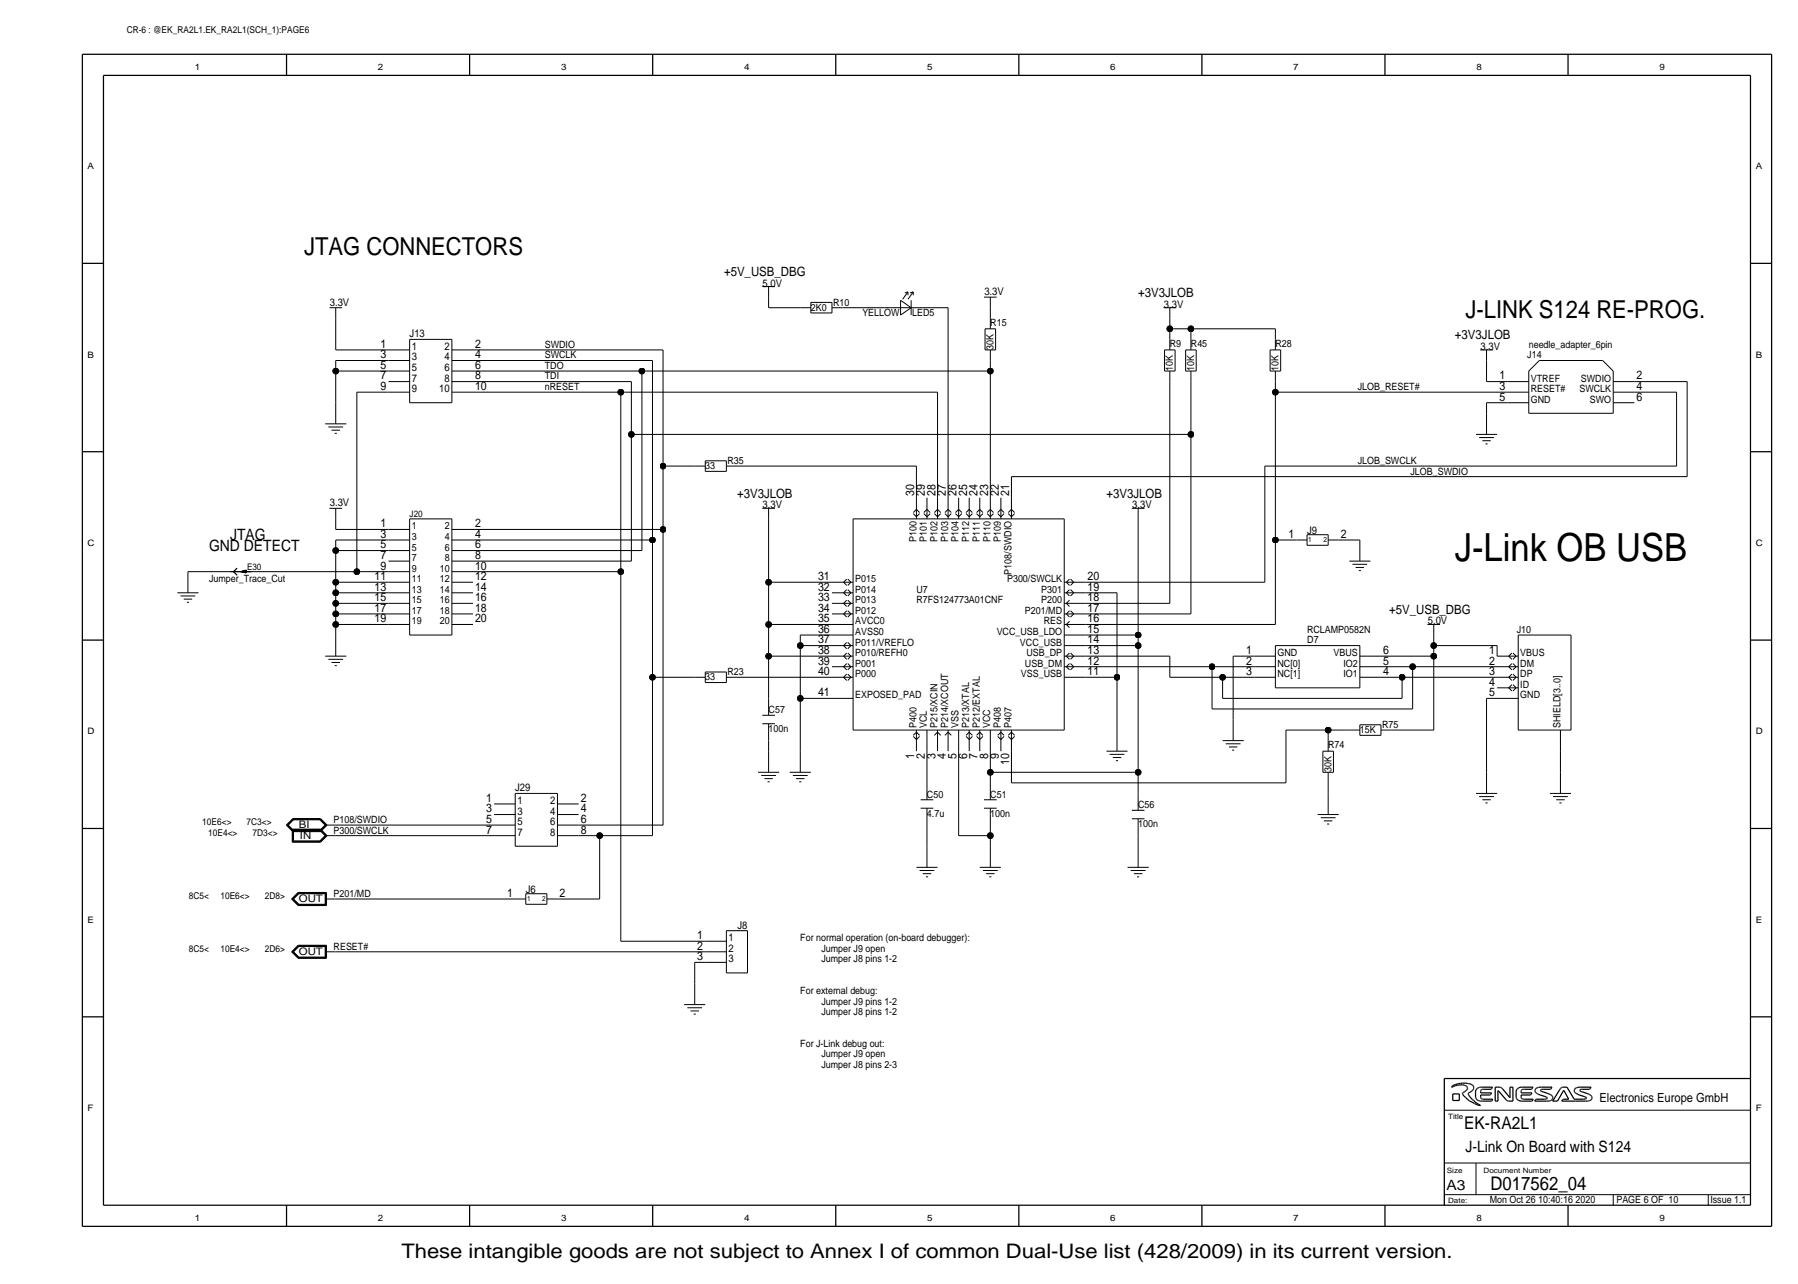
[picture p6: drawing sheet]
<svg xmlns="http://www.w3.org/2000/svg" width="433mm" height="309mm" viewBox="0 0 433 309" stroke-linecap="round" stroke-linejoin="round" font-family="sans-serif">
<g fill="none" stroke="#000" stroke-width=".24">
<path d="M79.2 74h3.1zM80.8 76.6v7.6zM80.8 74v2.6zM183.4 68.9h3zM184.9 71.5v2.5zM184.9 74h7.6zM184.9 68.9v2.6zM192.5 74h2.6zM195.1 75.3h5.1zM195.1 72.7v2.6zM195.1 72.7h5.1zM200.2 74h2.5z"/>
<path d="M200.2 72.7v2.6zM202.7 74h10.2zM212.9 74h10.1zM216.7 72.2l2.5 1.8zM216.7 72.2v3.6zM216.7 75.8l2.5-1.8zM217.7 70.5l.7-.3zM218.4 70.2l-1.2 1.8zM218.4 70.3v.7zM218.9 70.5l.8-.3zM219.2 72.2v3.6zM219.7 70.3v.7z"/>
<path d="M219.7 70.2l-1.3 1.8zM223 74h5.1zM228.1 74v45.7zM236.7 71.5h3.1zM237 79.1v5.1zM237 79.1h2.5zM238.3 74v2.6zM238.3 71.5v2.5zM238.3 76.6v2.5zM239.5 79.1v5.1zM279.9 74h3.1zM281.4 79.1h5.1z"/>
<path d="M281.4 76.6v2.5zM281.4 79.1v2.5zM281.4 74v2.6zM286.5 79.1h20.3zM286.5 79.1v2.5zM306.8 79.1v2.5zM80.8 84.2h12.7zM80.8 86.7v2.6zM80.8 86.7h12.7zM80.8 89.3h12.7zM80.8 89.3v7.6zM80.8 96.9v5.1z"/>
<path d="M85.9 94.3v43.2zM85.9 94.3h7.6zM93.5 91.8h5.1zM93.5 94.3h5.1zM93.5 86.7h5.1zM93.5 89.3h5.1zM93.5 84.2h5.1zM98.6 96.9h10.1zM98.6 81.6h10.1zM98.6 81.6v15.3zM108.7 86.7h5.1zM108.7 91.8h5.1z"/>
<path d="M108.7 89.3h5.1zM108.7 94.3h5.1zM108.7 84.2h5.1zM108.7 81.6v15.3zM113.8 86.7h43.2zM113.8 91.8h38.1zM113.8 94.3h35.6zM113.8 84.2h45.7zM113.8 89.3h40.6zM149.4 94.3v43.2zM149.4 94.3h76.2zM151.9 91.8v12.7z"/>
<path d="M154.4 89.3h83.9zM154.4 89.3v43.1zM157 86.7v43.2zM159.5 84.2v27.9zM225.6 94.3v25.4zM237 84.2h2.5zM238.3 86.7v2.6zM238.3 89.3v30.4zM238.3 84.2v2.5zM280.2 84.2v5.1zM280.2 84.2h2.5zM280.2 89.3h2.5z"/>
<path d="M281.4 91.8v53.3zM281.4 89.3v2.5zM281.4 81.6v2.6zM282.7 84.2v5.1zM285.2 84.2v5.1zM285.2 84.2h2.6zM285.2 89.3h2.6zM286.5 91.8v12.7zM286.5 89.3v2.5zM286.5 81.6v2.6zM287.8 84.2v5.1zM305.6 84.2v5.1z"/>
<path d="M305.6 84.2h2.5zM305.6 89.3h2.5zM306.8 94.3v35.6zM306.8 94.3h55.9zM306.8 91.8v2.5zM306.8 89.3v2.5zM306.8 81.6v2.6zM308.1 84.2v5.1zM356.1 84.2h3.1zM357.6 86.7v5.1zM357.6 91.8h5.1zM357.6 96.9v2.5z"/>
<path d="M357.6 96.9h5.1zM357.6 84.2v2.5zM357.6 99.4v5.1zM362.7 96.9h5.1zM362.7 94.3h5.1zM362.7 91.8h5.1zM367.8 89.3l2.5-2.6zM367.8 99.4h20.3zM367.8 89.3v10.1zM370.3 86.7h15.3zM385.6 86.7l2.5 2.6zM388.1 96.9h5.1z"/>
<path d="M388.1 94.3h5.1zM388.1 91.8h5.1zM388.1 89.3v10.1zM393.2 94.3h10.2zM393.2 91.8h12.7zM403.4 94.3v17.8zM405.9 91.8v22.9zM78.2 102h5.1zM79 102.7h3.5zM79.8 103.5h2zM80.5 104.2h.5zM151.9 104.5h134.6z"/>
<path d="M151.9 104.5v30.5zM159.5 112.1v15.3zM159.5 112.1h7.6zM167.1 112.1h2.6zM169.7 113.4h5.1zM169.7 110.8v2.6zM169.7 110.8h5.1zM174.8 112.1h2.5zM174.8 110.8v2.6zM177.3 112.1h43.2zM220.5 112.1v7.6zM220.5 119.7v5.1z"/>
<path d="M223 119.7v5.1zM225.6 119.7v5.1zM228.1 119.7v5.1zM230.6 119.7v5.1zM233.2 119.7v5.1zM235.7 119.7v5.1zM238.3 119.7v5.1zM240.8 119.7v5.1zM243.3 114.7v5zM243.3 119.7v5.1zM243.3 114.7h162.6zM286.5 104.5v43.2z"/>
<path d="M304.3 112.1v28zM304.3 112.1h99.1zM355.1 104.5h5.1zM355.9 105.3h3.5zM356.6 106h2zM357.4 106.8h.5zM45.2 137.5h10.2zM45.2 137.5v5.1zM55.4 137.5h5.1zM57.9 137.5h2.6zM57.9 137.5l1.3 .3zM57.9 137.5l1.4-.4z"/>
<path d="M58.1 137.5h1zM58.1 137.5h.7zM58.1 137.5l.4 .1zM58.2 137.5l1 .2zM58.2 137.5l1-.3zM58.2 137.5l.9-.2zM58.3 137.6h.8zM58.3 137.5l.9-.2zM58.4 137.5l.8 .1zM58.4 137.6h.7zM58.5 137.6l.7 .2zM58.5 137.5l.6-.1z"/>
<path d="M58.6 137.6l.6 .2zM58.6 137.5l.6-.1zM58.8 137.5h.3zM58.8 137.6l.3-.1zM58.8 137.6l.3 .1zM58.8 137.6l.4 .1zM58.9 137.3l.2-.1zM59 137.6h.1zM59 137.5v.2zM59 137.3h.1M59.1 137.6h.1M59.1 137.2v.5z"/>
<path d="M59.2 137.1v.6zM59.2 137.2v.5zM59.2 137.2v.6zM59.2 137.1v.7zM59.3 137.1v.7zM60.5 137.5h25.4zM79.2 122.3h3.1zM80.8 127.4h12.7zM80.8 129.9h12.7zM80.8 124.8v2.6zM80.8 132.4v7.7zM80.8 132.4h12.7z"/>
<path d="M80.8 129.9v2.5zM80.8 122.3v2.5zM85.9 137.5h7.6zM93.5 137.5h5.1zM93.5 135h5.1zM93.5 132.4h5.1zM93.5 129.9h5.1zM93.5 127.4h5.1zM98.6 124.8h10.1zM98.6 124.8v28zM108.7 137.5h5.1zM108.7 135h5.1z"/>
<path d="M108.7 132.4h5.1zM108.7 129.9h5.1zM108.7 127.4h5.1zM108.7 124.8v28zM113.8 137.5h35.6zM113.8 129.9h43.2zM113.8 135h38.1zM113.8 132.4h40.6zM113.8 127.4h45.7zM149.4 137.5v88.9zM157 129.9v33zM159.5 127.4v71.1z"/>
<path d="M183.4 122.3h3zM184.9 124.8v15.3zM184.9 122.3v2.5zM204 139.3l.7 .8zM205.2 124.8h50.8zM205.2 124.8v50.8zM219.7 123.5l.8 .8zM220.5 122.5l.7 .8zM220.5 122.5l-.8 .8zM220.5 124.3l.7-.8zM222.2 123.5l.8 .8zM223 122.5l.8 .8z"/>
<path d="M223 122.5l-.8 .8zM223 124.3l.8-.8zM224.8 123.5l.8 .8zM225.6 122.5l.7 .8zM225.6 122.5l-.8 .8zM225.6 124.3l.7-.8zM227.3 123.5l.8 .8zM228.1 122.5l.8 .8zM228.1 122.5l-.8 .8zM228.1 124.3l.8-.8zM229.9 123.5l.7 .8zM230.6 122.5l.8 .8z"/>
<path d="M230.6 122.5l-.7 .8zM230.6 124.3l.8-.8zM232.4 123.5l.8 .8zM233.2 122.5l.7 .8zM233.2 122.5l-.8 .8zM233.2 124.3l.7-.8zM234.9 123.5l.8 .8zM235.7 122.5l.8 .8zM235.7 122.5l-.8 .8zM235.7 124.3l.8-.8zM237.5 123.5l.8 .8zM238.3 122.5l.7 .8z"/>
<path d="M238.3 122.5l-.8 .8zM238.3 124.3l.7-.8zM240 123.5l.8 .8zM240.8 122.5l.8 .8zM240.8 122.5l-.8 .8zM240.8 124.3l.8-.8zM242.6 123.5l.7 .8zM243.3 122.5l.8 .8zM243.3 122.5l-.7 .8zM243.3 124.3l.8-.8zM256 124.8v50.8zM257.6 139.3l.7 .8z"/>
<path d="M272.3 122.3h3zM273.8 124.8v28zM273.8 122.3v2.5zM306.8 129.9h5.1zM306.8 129.9v20.3zM311.9 129.9h2.6zM314.5 131.2h5zM314.5 128.6h5zM314.5 128.6v2.6zM319.5 128.6v2.6zM319.5 129.9h2.6zM322.1 129.9h5.1z"/>
<path d="M324.6 135h5.1zM325.4 135.7h3.5zM326.1 136.5h2.1zM326.9 137.3h.5zM327.2 129.9v5.1zM42.7 142.6h5.1zM43.4 143.4h3.6zM44.2 144.1h2zM45 144.9h.5zM78.2 157.8h5.1zM79 158.6h3.5zM79.8 159.4h2z"/>
<path d="M80.8 150.2h12.7zM80.8 147.7h12.7zM80.8 145.1h12.7zM80.8 142.6h12.7zM80.8 140.1h12.7zM80.8 147.7v2.5zM80.8 150.2v2.6zM80.8 145.1v2.6zM80.8 142.6v2.5zM80.8 140.1v2.5zM80.8 152.8v5zM93.5 150.2h5.1z"/>
<path d="M93.5 147.7h5.1zM93.5 145.1h5.1zM93.5 142.6h5.1zM93.5 140.1h5.1zM98.6 152.8h10.1zM108.7 150.2h5.1zM108.7 147.7h5.1zM108.7 145.1h5.1zM108.7 142.6h5.1zM108.7 140.1h5.1zM184.9 150.2v7.6zM184.9 157.8v10.2z"/>
<path d="M184.9 150.2h15.3zM184.9 140.1v10.1zM184.9 140.1h15.3zM184.9 157.8h15.3zM192.5 155.3h7.7zM192.5 152.8h7.7zM192.5 155.3v12.7zM192.5 152.8v2.5zM200.2 157.8h5zM200.2 155.3h5zM200.2 147.7h5zM200.2 145.1h5z"/>
<path d="M200.2 142.6h5zM200.2 140.1h5zM200.2 152.8h5zM200.2 150.2h5zM202.9 157.8l.8 .8zM202.9 157.8l.8-.7zM202.9 155.3l.8 .8zM202.9 155.3l.8-.8zM202.9 147.7l.8 .7zM202.9 147.7l.8-.8zM202.9 145.1l.8 .8zM202.9 145.1l.8-.7z"/>
<path d="M202.9 142.6l.8 .8zM202.9 142.6l.8-.8zM202.9 140.1l.8 .7zM202.9 140.1l.8-.8zM204 159.6l.7 .8zM204 157.1l.7 .7zM204 154.5l.7 .8zM204 146.9l.7 .8zM204 144.4l.7 .7zM204 141.8l.7 .8zM204.7 157.8l-.7 .8zM204.7 155.3l-.7 .8z"/>
<path d="M204.7 147.7l-.7 .7zM204.7 145.1l-.7 .8zM204.7 142.6l-.7 .8zM204.7 140.1l-.7 .7zM256 140.1h5.1zM256 142.6h5.1zM256 145.1h5.1zM256 147.7h5.1zM256 150.2h5.1zM256 157.8h5.1zM256 152.8h5.1zM256 155.3h5.1z"/>
<path d="M256.5 140.1l.8 .7zM256.5 140.1l.8-.8zM256.5 142.6l.8 .8zM256.5 142.6l.8-.8zM256.5 145.1l.8 .8zM256.5 145.1l.8-.7zM256.5 147.7l.8 .7zM256.5 147.7l.8-.8zM256.5 150.2l.8 .8zM256.5 150.2l.8-.7zM256.5 157.8l.8 .8zM256.5 157.8l.8-.7z"/>
<path d="M257.6 140.8l.7-.7zM257.6 143.4l.7-.8zM257.6 141.8l.7 .8zM257.6 146.9l.7 .8zM257.6 157.1l.7 .7zM257.6 159.6l.7 .8zM258.3 147.7l-.7 .7zM258.3 157.8l-.7 .8zM261.1 145.1h20.3zM261.1 150.2h45.7zM261.1 157.8h20.3zM261.1 155.3h12.7z"/>
<path d="M261.1 152.8h12.7zM261.1 142.6h7.6zM261.1 140.1h43.2zM261.1 147.7h25.4zM268.7 142.6v20.3zM273.8 155.3v30.5zM273.8 152.8v2.5zM281.4 157.8v5.1zM296.7 157.8h5.1zM296.7 157.8v15.3zM301.8 157.8h5zM306.8 155.3h20.4z"/>
<path d="M306.8 155.3v10.2zM327.2 157.8h5zM327.2 155.3v10.2zM332.2 157.8h12.7zM343.4 150.2h3.1zM344.9 157.8v17.8zM344.9 155.3v2.5zM344.9 152.8v2.5zM344.9 150.2v2.6zM344.9 155.3h15.3zM360.2 155.3v2.5zM360.2 157.8h5.1z"/>
<path d="M363 157.8l.7 .8zM363 157.8l.7-.7zM364 159.6l.7 .8zM364 157.1l.7 .7zM364.7 157.8l-.7 .8zM365.3 152.8h12.7zM365.3 152.8v22.8zM378 152.8v22.8zM80.5 160.1h.5zM157 162.9v38.1zM157 162.9h10.1zM167.1 162.9h2.6z"/>
<path d="M169.7 164.2h5.1zM169.7 161.6v2.6zM169.7 161.6h5.1zM174.8 162.9h2.5zM174.8 161.6v2.6zM177.3 162.9h22.9zM183.4 174.1h3zM183.4 172.1h3zM184.9 178.2v2.5zM184.9 175.6v2.6zM184.9 168v2.5zM184.9 170.5v1.6z"/>
<path d="M184.9 174.1v1.5zM192.5 168h7.7zM192.5 168v12.7zM200.2 168h5zM200.2 162.9h5zM200.2 160.4h5zM202.9 162.9l.8 .8zM202.9 162.9l.8-.7zM202.9 160.4l.8 .7zM202.9 160.4l.8-.8zM204 162.2l.7 .7zM204.7 162.9l-.7 .8z"/>
<path d="M204.7 160.4l-.7 .7zM205.2 175.6h50.8zM219.7 177.1l.8 .8zM220.5 177.9l.7-.8zM220.5 176.1l.7 .8zM220.5 176.1l-.8 .8zM220.5 175.6v5.1zM223 175.6v5.1zM225.6 176.1l.7 .8zM225.6 176.1l-.8 .8zM225.6 175.6v5.1zM228.1 176.1l.8 .8z"/>
<path d="M228.1 176.1l-.8 .8zM228.1 175.6v5.1zM230.6 175.6v5.1zM232.4 177.1l.8 .8zM233.2 177.9l.7-.8zM233.2 176.1l.7 .8zM233.2 176.1l-.8 .8zM233.2 175.6v5.1zM234.9 177.1l.8 .8zM235.7 177.9l.8-.8zM235.7 176.1l.8 .8zM235.7 176.1l-.8 .8z"/>
<path d="M235.7 175.6v5.1zM238.3 175.6v5.1zM240 177.1l.8 .8zM240.8 177.9l.8-.8zM240.8 176.1l.8 .8zM240.8 176.1l-.8 .8zM240.8 175.6v5.1zM242.6 177.1l.7 .8zM243.3 177.9l.8-.8zM243.3 176.1l.8 .8zM243.3 176.1l-.7 .8zM243.3 175.6v5.1z"/>
<path d="M256 160.4h5.1zM256 162.9h5.1zM256.5 160.4l.8 .7zM256.5 160.4l.8-.8zM257.6 161.1l.7-.7zM261.1 160.4h30.5zM261.1 162.9h7.6zM268.7 162.9v12.7zM268.7 175.6v5.1zM281.4 162.9h12.7zM291.6 170.5h48.3zM291.6 160.4h10.2z"/>
<path d="M291.6 160.4v10.1zM294.1 178.2h5.1zM294.1 162.9h7.7zM294.1 162.9v5.1zM294.1 168h43.2zM294.9 178.9h3.5zM295.7 179.7h2zM296.7 173.1v5.1zM301.8 162.9h5zM301.8 160.4h5zM306.8 165.5h20.4zM309.4 175.6h10.1z"/>
<path d="M309.4 175.6v12.7zM319.5 175.6h5.1zM319.5 175.6v2.6zM319.5 178.2v2.5zM324.6 175.6h2.6zM327.2 174.3v2.6zM327.2 174.3h5zM327.2 176.9h5zM327.2 160.4h5zM327.2 162.9h5zM332.2 162.9h5.1zM332.2 160.4h7.7z"/>
<path d="M332.2 175.6h2.6zM332.2 174.3v2.6zM334.8 175.6h10.1zM337.3 162.9v5.1zM337.3 162.9h22.9zM339.9 160.4v10.1zM339.9 160.4h20.3zM357.6 168v17.8zM357.6 168h2.6zM360.2 168h5.1zM360.2 162.9h5.1zM360.2 160.4h5.1z"/>
<path d="M360.2 165.5h5.1zM363 162.9l.7 .8zM363 162.9l.7-.7zM363 160.4l.7 .7zM363 160.4l.7-.8zM363 165.5l.7 .7zM363 165.5l.7-.8zM364 162.2l.7 .7zM364 164.7l.7 .8zM364.7 162.9l-.7 .8zM364.7 160.4l-.7 .7zM364.7 165.5l-.7 .7z"/>
<path d="M365.3 175.6h12.7zM375.4 175.6v5.1zM68.9 198.5l1.6 1.6zM69 198.5l1.5 1.4zM69 198.5l1.5-1.5zM69.2 198.5l1.4-1.4zM69.2 198.5l1.4 1.3zM69.3 198.5l1.3-1.3zM69.3 198.5l1.3 1.2zM70.3 199.4h6.8zM70.3 199.4v3.2zM70.4 199.5h6.7z"/>
<path d="M70.4 199.5v3zM70.5 196.9h6.6zM70.5 196.9l-1.6 1.6zM70.5 199.6v2.8zM70.5 199.9h6.6zM70.5 197h6.6zM70.5 199.6h6.5zM70.6 197.1h6.4zM70.6 199.8h6.4zM70.6 199.7h6.4zM70.6 199.7v2.6zM70.6 197.2h6.4z"/>
<path d="M77 199.7l1.2 1.3zM77 197.2l1.2 1.3zM77 199.7l1.2-1.2zM77 199.8l1.4-1.3zM77 199.6l1.4 1.4zM77 197.1l1.4 1.4zM77.1 199.5l1.4 1.5zM77.1 197l1.4 1.5zM77.1 199.9l1.4-1.4zM77.1 199.4l1.6 1.6zM77.1 196.9l1.6 1.6zM78.2 198.5h2.6z"/>
<path d="M78.7 198.5l-1.6 1.6zM80.8 198.5h38.1zM118.9 198.5h5.1zM118.9 195.9h5.1zM118.9 193.4h5.1zM124 190.9h10.1zM124 190.9v12.7zM134.1 198.5h5.1zM134.1 195.9h5.1zM134.1 193.4h5.1zM134.1 190.9v12.7zM139.2 198.5h20.3z"/>
<path d="M182.4 185.8h5.1zM183.1 186.5h3.6zM183.9 187.3h2zM184.7 188.1h.5zM184.9 180.7v5.1zM190 185.8h5.1zM190.8 186.5h3.5zM191.5 187.3h2zM192.3 188.1h.5zM192.5 180.7v5.1zM221.5 194.4h3zM221.5 192.4h3z"/>
<path d="M223 198.5v5.1zM223 180.7v7.6zM223 195.9v2.6zM223 188.3v2.6zM223 190.8v1.6zM223 194.4v1.5zM230.6 180.7v20.3zM236.7 192.4h3.1zM236.7 194.4h3.1zM238.3 185.8h35.5zM238.3 180.7v5.1zM238.3 185.8v2.5z"/>
<path d="M238.3 198.5v2.5zM238.3 195.9v2.6zM238.3 188.3v2.6zM238.3 190.8v1.6zM238.3 194.4v1.5zM243.3 180.7v7.6zM243.3 188.3h66.1zM266.2 180.7h5.1zM267 181.5h3.5zM267.7 182.2h2zM268.5 183h.5zM272.3 197h3z"/>
<path d="M272.3 194.9h3zM273.8 185.8v5.1zM273.8 198.5v2.5zM273.8 190.9v2.5zM273.8 193.3v1.6zM273.8 197v1.5zM296.4 180.4h.5zM317 195.9h5.1zM317.8 196.7h3.5zM318.3 180.7v5.1zM318.3 180.7h2.5zM318.3 185.8h2.5z"/>
<path d="M318.5 197.5h2zM319.3 198.2h.5zM319.5 188.3v2.6zM319.5 185.8v2.5zM319.5 190.9v5zM320.8 180.7v5.1zM355.1 190.9h5.1zM355.9 191.6h3.5zM356.6 192.4h2zM357.4 193.1h.5zM357.6 185.8v5.1zM372.9 190.9h5.1z"/>
<path d="M373.6 191.6h3.6zM374.4 192.4h2zM375.2 193.1h.5zM375.4 180.7v5.1zM375.4 185.8v5.1zM70.2 216.3l1.5-1.6zM70.2 216.3l1.5 1.5zM70.3 216.3l1.5 1.4zM70.3 202.6h6.8zM70.3 216.3l1.5-1.5zM70.4 202.5h6.7zM70.5 200.1h6.6z"/>
<path d="M70.5 216.3l1.3-1.4zM70.5 216.3l1.3 1.3zM70.5 202.4h6.5zM70.6 216.3l1.3 1.2zM70.6 202.3h6.4zM70.6 216.3l1.3-1.3zM71.7 217.8h6.8zM71.7 214.7h6.8zM71.8 217.7h6.6zM71.8 214.8h6.6zM71.8 214.9h6.5zM71.8 217.6h6.5z"/>
<path d="M71.9 215h6.3zM71.9 217.5h6.3zM77 202.3l1.2-1.3zM77 202.4l1.4-1.4zM77.1 202.5l1.4-1.5zM77.1 202.6l1.6-1.6zM78.2 215v2.5zM78.2 201h2.6zM78.2 216.3h2.6zM78.3 214.9v2.7zM78.4 214.8v2.9zM78.5 214.7v3.1z"/>
<path d="M80.8 216.3h43.2zM80.8 201h38.1zM118.9 201h5.1zM124 203.6h10.1zM124 216.3h2.5zM126.5 217.5h5.1zM126.5 215h5.1zM126.5 215v2.5zM131.6 215v2.5zM131.6 216.3h2.5zM134.1 216.3h10.2zM134.1 201h5.1z"/>
<path d="M139.2 201h5.1zM144.3 201v15.3zM144.3 201h12.7zM220.5 208.6h5.1zM221.2 209.4h3.6zM222 210.2h2zM222.8 210.9h.5zM223 203.6v5zM230.6 201h7.7zM235.7 208.6h5.1zM236.5 209.4h3.5zM237.2 210.2h2.1z"/>
<path d="M238 210.9h.5zM238.3 201v2.6zM238.3 203.6v5zM271.3 208.6h5.1zM272 209.4h3.6zM272.8 210.2h2zM273.6 210.9h.5zM273.8 201v2.6zM273.8 203.6v5zM70.2 229l1.5 1.5zM70.3 229l1.5 1.4zM70.3 229l1.5-1.5z"/>
<path d="M70.5 229l1.3-1.4zM70.5 229l1.3 1.3zM70.6 229l1.3 1.2zM70.6 229l1.3-1.3zM71.7 230.5h6.8zM71.7 227.4l-1.5 1.6zM71.7 227.4h6.8zM71.8 230.4h6.6zM71.8 227.5h6.6zM71.8 227.6h6.5zM71.8 230.3h6.5zM71.9 227.7h6.3z"/>
<path d="M71.9 230.2h6.3zM78.2 227.7v2.5zM78.2 229h2.6zM78.3 227.6v2.7zM78.4 227.5v2.9zM78.5 227.4v3.1zM80.8 229h88.9zM149.4 226.4h20.3zM167.1 231.5v5.1zM167.1 231.5h2.6zM167.1 236.6v5.1zM169.7 231.5h5.1z"/>
<path d="M169.7 229h5.1zM169.7 226.4h5.1zM174.8 223.9v10.1zM174.8 234h5zM174.8 223.9h5zM179.8 223.9v10.1zM164.6 241.7h5.1zM165.4 242.4h3.5zM166.1 243.2h2zM166.9 243.9h.5zM347.5 279.8h73.6zM347.5 267.1h73.6z"/>
<path d="M355.1 279.8v7.6zM347.5 287.4h73.6zM388.1 287.4v2.5zM411 287.4v2.5z"/>
</g>
<g fill="#000" stroke="#000" stroke-width=".24">
<circle cx="281.4" cy="79.1" r=".71"/>
<circle cx="286.5" cy="79.1" r=".71"/>
<circle cx="80.8" cy="89.3" r=".71"/>
<circle cx="149.4" cy="94.3" r=".71"/>
<circle cx="154.4" cy="89.3" r=".71"/>
<circle cx="238.3" cy="89.3" r=".71"/>
<circle cx="306.8" cy="94.3" r=".71"/>
<circle cx="151.9" cy="104.5" r=".71"/>
<circle cx="159.5" cy="112.1" r=".71"/>
<circle cx="286.5" cy="104.5" r=".71"/>
<circle cx="80.8" cy="132.4" r=".71"/>
<circle cx="85.9" cy="137.5" r=".71"/>
<circle cx="149.4" cy="137.5" r=".71"/>
<circle cx="157" cy="129.9" r=".71"/>
<circle cx="159.5" cy="127.4" r=".71"/>
<circle cx="306.8" cy="129.9" r=".71"/>
<circle cx="80.8" cy="142.6" r=".71"/>
<circle cx="80.8" cy="147.7" r=".71"/>
<circle cx="80.8" cy="145.1" r=".71"/>
<circle cx="80.8" cy="140.1" r=".71"/>
<circle cx="80.8" cy="150.2" r=".71"/>
<circle cx="184.9" cy="157.8" r=".71"/>
<circle cx="184.9" cy="140.1" r=".71"/>
<circle cx="184.9" cy="150.2" r=".71"/>
<circle cx="192.5" cy="155.3" r=".71"/>
<circle cx="273.8" cy="155.3" r=".71"/>
<circle cx="273.8" cy="152.8" r=".71"/>
<circle cx="344.9" cy="155.3" r=".71"/>
<circle cx="344.9" cy="157.8" r=".71"/>
<circle cx="157" cy="162.9" r=".71"/>
<circle cx="192.5" cy="168" r=".71"/>
<circle cx="268.7" cy="162.9" r=".71"/>
<circle cx="291.6" cy="160.4" r=".71"/>
<circle cx="294.1" cy="162.9" r=".71"/>
<circle cx="319.5" cy="175.6" r=".71"/>
<circle cx="337.3" cy="162.9" r=".71"/>
<circle cx="339.9" cy="160.4" r=".71"/>
<circle cx="238.3" cy="185.8" r=".71"/>
<circle cx="273.8" cy="185.8" r=".71"/>
<circle cx="144.3" cy="201" r=".71"/>
<circle cx="238.3" cy="201" r=".71"/>
</g>
<g fill="none" stroke="#000" stroke-width=".3">
<path d="M19.8 13.1v281.9zM19.8 13.1h406.4zM24.9 18.1h396.2zM24.9 18.1v271.8zM68.9 13.1v5zM113 13.1v5zM157 13.1v5zM201.1 13.1v5zM245.1 13.1v5zM289.2 13.1v5zM333.2 13.1v5zM377.2 13.1v5z"/>
<path d="M421.1 18.1v271.8zM426.2 13.1v281.9zM19.8 63.3h5.1zM421.1 63.3h5.1zM19.8 108.7h5.1zM421.1 108.7h5.1zM56.2 137.5l.8 .9zM56.2 137.5l.8-.8zM19.8 154h5.1zM421.1 154h5.1zM19.8 199.3h5.1zM421.1 199.3h5.1z"/>
<path d="M19.8 244.6h5.1zM347.5 259.4h73.6zM347.5 259.4v30.5zM421.1 244.6h5.1zM349.3 261.5h.1M349.3 261.4h.1M349.3 261.6h.1M349.3 261.4l-.1 .1zM349.3 261.3h.1M349.4 261.5l.3-.2zM349.4 261.2h.1M349.4 261.5h.1"/>
<path d="M349.5 261.2l.3-.2zM349.5 264.7h1.6zM349.5 263.1v1.6zM349.5 263.1h1.6zM349.7 261.3l.4-.1zM349.8 261l.4-.1zM350.1 261.2l.5-.1zM350.2 260.9l.4-.1zM350.6 261.1l.4-.1zM350.6 260.8l.4-.1zM351 260.7l.4-.1zM351 261h.5z"/>
<path d="M351.1 263.1v1.6zM351.4 260.6h.4zM351.5 261h.4zM351.8 260.6h.4zM351.8 262.9h.1M351.8 263h.1M351.8 263v.1zM351.8 263.1l.1 .2zM351.9 262.9h.1M351.9 261h.4zM351.9 263.3l.3 .4zM351.9 262.8h.1"/>
<path d="M352 262.8l.4-.2zM352.2 260.6h.4zM352.2 263.7l.4 .3zM352.3 261l.2 .1zM352.4 262.6l.2-.2zM352.5 261.1l.1 .1zM352.6 261.2h.2zM352.6 264l.4 .4zM352.6 260.6h.4zM352.6 262.4l.2-.1zM352.8 262.3l.1-.1zM352.8 261.2l.1 .1z"/>
<path d="M352.9 261.3l.1 .2zM353 261.6h.1M353 260.6l.3 .1zM353 262l-.1 .2zM353.1 261.7h.1M353 264.4l.5 .4zM353.1 261.7v.1zM353.1 261.8l-.1 .2zM353.2 263.1h.1M353.3 260.7h.3zM353.3 263.2l.1 .3zM353.3 263h.1"/>
<path d="M353.3 262.9h.1M353.3 262.9l.2-.1zM353.4 263.5l.2 .3zM353.5 262.8l.2-.1zM353.5 264.8l.6 .3zM353.6 260.7l.3 .1zM353.6 263.8l.3 .3zM353.7 262.7l.2-.1zM353.9 260.8l.2 .1zM353.9 264.1l.3 .4zM354.1 262.4l.2-.1zM354.1 260.9l.2 .2z"/>
<path d="M354.1 262.4l-.2 .2zM354.1 265.1l.6 .3zM354.2 264.5l.3 .2zM354.3 261.1l.1 .1zM354.4 261.2l.1 .2zM354.4 262.1l-.1 .2zM354.5 264.7l.4 .4zM354.5 261.9l-.1 .2zM354.5 261.7v.2zM354.5 261.4v.3zM354.7 265.4l.6 .3zM354.9 265.1l.4 .3z"/>
<path d="M355 264l.1 .2zM355 263.7v.3zM355 262.7v1zM355 262.4v.3zM355.1 264.2l.1 .3zM355.1 262.2l-.1 .2zM355.2 264.5l.2 .1zM355.2 262l-.1 .2zM355.3 265.4l.4 .2zM355.3 265.7l.7 .2zM355.4 261.8l.3-.1zM355.4 264.6l.3 .1z"/>
<path d="M355.4 261.8l-.2 .2zM355.7 264.7l.2 .1zM355.7 261.7l.2-.1zM355.7 265.6l.5 .3zM355.9 264.8l.3 .1zM355.9 261.6l.3-.1zM356.1 265.9h.1M356.2 265.9h.1M356.2 262.9h2.7zM356.2 261.5h.4zM356.2 264l.1 .1zM356.2 262.4v.2z"/>
<path d="M356.2 262.6v.3zM356.2 263.4h2.2zM356.2 263.4v.5zM356.2 264h.1M356.2 264.9h.4zM356.4 264.3h.1M356.3 264.2h.1M356.2 262.4h.1M356.3 262.2l.1-.1zM356.3 262.3h.1M356.5 264.3h.1M356.4 262.1l.2-.1z"/>
<path d="M356.5 264.3l.1 .1zM356.6 262h.1zM356.6 261.5h2.5zM356.6 264.9h2.1zM356.6 264.4h.2zM356.7 262h.3zM356.8 264.4h.2zM357 264.4h2.1zM357 262h1.7zM358.4 263.4h.1M358.5 263.3h.1M358.7 262h.1"/>
<path d="M358.7 264.9h.1M358.9 262.9l-.3 .4zM358.9 264.9h.1M358.8 262h.1M359.1 261.5l-.2 .4zM359.1 264.4l-.1 .4zM359.7 261.5h.6zM359.7 261.5v3.4zM359.7 264.9h.7zM360.3 261.5h.5zM360.4 262.4h.1M360.4 262.3v2.6z"/>
<path d="M360.5 262.4h.1M360.5 262.4l1.8 2.1zM360.8 261.5l.1 .1zM360.9 261.6h.2zM361.1 261.6l.1 .1zM361.2 261.7h.1M361.3 261.7l.2 .2zM361.5 261.9l1.7 2.1zM362.3 264.5l.2 .2zM362.6 264.8h.1M362.6 264.8h.1zM362.7 264.8l.2 .1z"/>
<path d="M362.9 264.9h.4zM363.2 264h.1M363.3 264.9h.7zM363.3 261.5h.7zM363.3 261.5v2.6zM363.3 264h.1M364 261.5v3.4zM364.7 264l.1 .2zM364.7 263.7v.3zM364.7 262.7v1zM364.7 262.4v.3zM364.8 264.2l.2 .3z"/>
<path d="M364.8 262.2l-.1 .2zM365 264.5l.2 .1zM365 262l-.2 .2zM365.2 261.8l.2-.1zM365.2 264.6l.2 .1zM365.2 261.8l-.2 .2zM365.4 261.7l.3-.1zM365.4 264.7l.3 .1zM365.7 264.8l.3 .1zM365.7 261.6l.3-.1zM366 261.5h.4zM366 262.9h2.6z"/>
<path d="M366 262.4v.2zM366 262.6v.3zM366 263.4h2.2zM366 263.4v.5zM366 264h.1M366 264v.1zM366 264.9h.4zM366 264.2h.1M366 262.4h.1M366.1 264.3h.1M366.1 262.2l.1-.1zM366 262.3h.1"/>
<path d="M366.2 264.3h.1M366.2 262.1l.1-.1zM366.2 264.3l.2 .1zM366.3 262h.2zM366.4 261.5h2.4zM366.4 264.9h2.1zM366.4 264.4h.1zM366.5 262h.2zM366.5 264.4h.2zM366.7 264.4h2.2zM366.7 262h1.8zM368.2 263.4h.1"/>
<path d="M368.3 263.3h.1M368.5 262h.1M368.5 264.9h.1M368.6 262.9l-.2 .4zM368.6 262h.1M368.6 264.9h.1M368.8 261.5l-.2 .4zM368.9 264.4l-.2 .4zM369.2 264.9h2.8zM369.3 262.5h.1M369.3 262.4h.1M369.3 262.6l.1 .1z"/>
<path d="M369.3 262.2v.2zM369.4 262l-.1 .2zM369.4 262.7l.1 .1zM369.4 264.5l-.2 .4zM369.5 264.5h.1M369.5 262.8l.2 .2zM369.5 261.9l-.1 .1zM369.6 264.4h2zM369.6 264.4h.1M369.6 261.7h.3zM369.6 261.7l-.1 .2zM369.7 263l.2 .1z"/>
<path d="M369.9 261.7l.2-.1zM369.9 263.1l.2 .1zM370.1 263.2l.4 .2zM370.1 261.6l.4-.1zM370.5 261.5h.3zM370.5 263.4l1.2 .4zM370.6 262.2h.1M370.6 262.3h.1M370.6 262.4h.1M370.6 262.4l.2 .1zM370.7 262.1h.1M370.8 262.5l.1 .1z"/>
<path d="M370.8 262h.1M370.8 261.5h2.6zM370.9 262h.4zM370.9 262.6h.3zM371.2 262.6l1.2 .4zM371.3 262h1.7zM371.6 264.4h.3zM371.7 263.8l.2 .1zM371.9 263.9l.2 .1zM371.9 264.4h.2zM372 264.9h.4zM372.1 264h.1"/>
<path d="M372.2 264.3h.1M372.2 264l.1 .2zM372.3 264.2h.1M372.4 263l.3 .1zM372.4 264.9l.4-.1zM372.7 263.1l.3 .2zM372.8 264.8h.2zM373 263.3l.2 .1zM373 262h.1M373 264.8l.2-.1zM373.1 262l.1-.1zM373.2 264.7l.2-.2z"/>
<path d="M373.2 263.4l.2 .2zM373.4 263.6v.1zM373.4 261.5l-.2 .4zM373.4 263.7l.1 .1zM373.5 264.4l-.1 .1zM373.5 263.8l.1 .2zM373.5 264.2v.2zM373.5 264.9h1.2zM373.6 264.1h.1M373.6 264.1l-.1 .1zM375.3 262.1l-1.8 2.8zM375.4 261.9l-.1 .2z"/>
<path d="M375.4 261.8h.1M375.4 261.8l.2-.1zM375.8 261.6h.1M375.7 261.6l-.1 .1zM375.7 264.9h3.3zM375.8 261.6l.1-.1zM376 264.5h.1M375.9 264.5l-.2 .4zM375.9 261.5h.4zM376.1 264.4h.1M376.1 264.4h1.3zM376.1 262.4l-1.4 2.5z"/>
<path d="M376.2 262.3h.1M376.1 262.4h.1M376.2 262.3l1.2 2.1zM376.3 261.5h.7zM377 261.5l1.7 2.9zM378.7 264.4h2.3zM378.7 262.4h.1M378.8 262.6v.1zM378.8 262.5h.1M378.8 262.2l-.1 .2zM378.8 262.7l.2 .1zM378.8 262v.2z"/>
<path d="M378.9 261.9l-.1 .1zM379 262.8l.1 .2zM379 264.9h2.5zM379.1 261.7l-.2 .2zM379.1 261.7h.2zM379.1 263l.2 .1zM379.3 261.7l.3-.1zM379.3 263.1l.3 .1zM379.6 261.6l.3-.1zM379.6 263.2l.3 .2zM379.9 261.5h.4zM379.9 263.4l1.2 .4z"/>
<path d="M380.1 262.2h.1M380.1 262.3h.1M380.1 262.4h.1M380.1 262.4l.1 .1zM380.1 262.1h.1M380.2 262.5l.2 .1zM380.2 262.1l.2-.1zM380.3 261.5h2.5zM380.4 262.6h.2zM380.4 262h.3zM380.6 262.6l1.2 .4zM380.7 262h1.7z"/>
<path d="M381 264.4h.4zM381.1 263.8l.3 .1zM381.4 264.4l.2-.1zM381.4 263.9l.2 .1zM381.5 264.9h.4zM381.6 264h.1M381.6 264.3h.1M381.7 264.2h.1M381.7 264v.2zM381.8 263l.4 .1zM381.9 264.9l.3-.1zM382.2 263.1l.2 .2z"/>
<path d="M382.2 264.8h.2zM382.4 264.8l.3-.1zM382.4 262h.1M382.4 263.3l.2 .1zM382.5 262h.1M382.6 263.4l.2 .2zM382.7 264.7l.1-.2zM382.8 263.6l.1 .1zM382.8 261.5l-.2 .4zM382.9 264.4l-.1 .1zM383 263.8h.1M383 264.2l-.1 .2z"/>
<path d="M383 263.8v.2zM383 264.1h.1M383 264.1v.1zM19.8 295h406.4zM24.9 289.9h396.2zM68.9 289.9v5.1zM113 289.9v5.1zM157 289.9v5.1zM201.1 289.9v5.1zM245.1 289.9v5.1zM289.2 289.9v5.1zM333.2 289.9v5.1z"/>
<path d="M377.2 289.9v5.1z"/>
</g>
<text font-size="9.3" x="350" y="135">J-Link OB USB</text>
<g font-size="5.9">
<text x="73.2" y="61.3">JTAG CONNECTORS</text>
<text x="352.6" y="76.6">J-LINK S124 RE-PROG.</text>
</g>
<text font-size="4.8" x="96.6" y="302.6">These intangible goods are not subject to Annex I of common Dual-Use list (428/2009) in its current version.</text>
<text font-size="4.5" x="358.6" y="286.4">D017562_04</text>
<text font-size="4.2" x="352.2" y="271.6">EK-RA2L1</text>
<g font-size="3.8">
<text x="55.4" y="129.9">JTAG</text>
<text x="50.3" y="132.4">GND DETECT</text>
<text x="352.6" y="277.2">J-Link On Board with S124</text>
</g>
<text font-size="3.4" x="348" y="286.4">A3</text>
<g font-size="3.1">
<text x="174.2" y="66.4">+5V_USB_DBG</text>
<text x="273.8" y="71.5">+3V3JLOB</text>
<text x="350" y="81.6">+3V3JLOB</text>
<text x="177.3" y="119.7">+3V3JLOB</text>
<text x="266.2" y="119.7">+3V3JLOB</text>
<text x="334.2" y="147.7">+5V_USB_DBG</text>
</g>
<text font-size="3" x="384.8" y="265">Electronics Europe GmbH</text>
<g font-size="2.9">
<text x="91.5" y="83.7">1</text>
<text x="114.3" y="83.7">2</text>
<text x="91.5" y="88.7">5</text>
<text x="91.5" y="86.2">3</text>
<text x="114.3" y="88.7">6</text>
<text x="114.3" y="86.2">4</text>
<text x="91.5" y="93.8">9</text>
<text x="91.5" y="91.3">7</text>
<text x="114.3" y="93.8">10</text>
<text x="114.3" y="91.3">8</text>
<text x="360.8" y="91.3">1</text>
<text x="360.8" y="93.8">3</text>
<text x="393.7" y="91.3">2</text>
<text x="393.7" y="93.8">4</text>
<text x="360.8" y="96.4">5</text>
<text x="393.7" y="96.4">6</text>
<text x="220" y="119.2" transform="rotate(-90 220 119.2)">30</text>
<text x="222.5" y="119.2" transform="rotate(-90 222.5 119.2)">29</text>
<text x="225" y="119.2" transform="rotate(-90 225 119.2)">28</text>
<text x="227.6" y="119.2" transform="rotate(-90 227.6 119.2)">27</text>
<text x="230.1" y="119.2" transform="rotate(-90 230.1 119.2)">26</text>
<text x="232.7" y="119.2" transform="rotate(-90 232.7 119.2)">25</text>
<text x="235.2" y="119.2" transform="rotate(-90 235.2 119.2)">24</text>
<text x="237.7" y="119.2" transform="rotate(-90 237.7 119.2)">23</text>
<text x="240.3" y="119.2" transform="rotate(-90 240.3 119.2)">22</text>
<text x="242.8" y="119.2" transform="rotate(-90 242.8 119.2)">21</text>
<text x="91.5" y="131.9">5</text>
<text x="91.5" y="129.4">3</text>
<text x="91.5" y="126.8">1</text>
<text x="114.3" y="131.9">6</text>
<text x="114.3" y="129.4">4</text>
<text x="114.3" y="126.8">2</text>
<text x="310" y="129.4">1</text>
<text x="322.6" y="129.4">2</text>
<text x="91.5" y="137">9</text>
<text x="91.5" y="134.5">7</text>
<text x="114.3" y="137">10</text>
<text x="114.3" y="134.5">8</text>
<text x="90.1" y="142.1">13</text>
<text x="90.1" y="139.5">11</text>
<text x="114.3" y="142.1">14</text>
<text x="114.3" y="139.5">12</text>
<text x="196.8" y="139.5">31</text>
<text x="196.8" y="142.1">32</text>
<text x="261.6" y="142.1">19</text>
<text x="261.6" y="139.5">20</text>
<text x="90.1" y="149.7">19</text>
<text x="90.1" y="147.2">17</text>
<text x="90.1" y="144.6">15</text>
<text x="114.3" y="149.7">20</text>
<text x="114.3" y="147.2">18</text>
<text x="114.3" y="144.6">16</text>
<text x="196.8" y="144.6">33</text>
<text x="196.8" y="147.2">34</text>
<text x="196.8" y="149.7">35</text>
<text x="261.6" y="149.7">16</text>
<text x="261.6" y="147.2">17</text>
<text x="261.6" y="144.6">18</text>
<text x="196.8" y="154.8">37</text>
<text x="196.8" y="152.2">36</text>
<text x="261.6" y="152.2">15</text>
<text x="261.6" y="154.8">14</text>
<text x="196.8" y="157.3">38</text>
<text x="196.8" y="159.9">39</text>
<text x="261.6" y="157.3">13</text>
<text x="261.6" y="159.9">12</text>
<text x="299.8" y="159.9">2</text>
<text x="299.8" y="157.3">1</text>
<text x="332.7" y="157.3">6</text>
<text x="332.7" y="159.9">5</text>
<text x="358.2" y="157.3">1</text>
<text x="358.2" y="159.9">2</text>
<text x="196.8" y="162.4">40</text>
<text x="196.8" y="167.5">41</text>
<text x="261.6" y="162.4">11</text>
<text x="299.8" y="162.4">3</text>
<text x="332.7" y="162.4">4</text>
<text x="358.2" y="164.9">4</text>
<text x="358.2" y="167.5">5</text>
<text x="358.2" y="162.4">3</text>
<text x="220" y="182.6" transform="rotate(-90 220 182.6)">1</text>
<text x="222.5" y="182.6" transform="rotate(-90 222.5 182.6)">2</text>
<text x="225" y="182.6" transform="rotate(-90 225 182.6)">3</text>
<text x="227.6" y="182.6" transform="rotate(-90 227.6 182.6)">4</text>
<text x="230.1" y="182.6" transform="rotate(-90 230.1 182.6)">5</text>
<text x="232.7" y="182.6" transform="rotate(-90 232.7 182.6)">6</text>
<text x="235.2" y="182.6" transform="rotate(-90 235.2 182.6)">7</text>
<text x="237.7" y="182.6" transform="rotate(-90 237.7 182.6)">8</text>
<text x="240.3" y="182.6" transform="rotate(-90 240.3 182.6)">9</text>
<text x="242.8" y="184" transform="rotate(-90 242.8 184)">10</text>
<text x="116.9" y="198">5</text>
<text x="116.9" y="195.4">3</text>
<text x="116.9" y="192.9">1</text>
<text x="139.7" y="198">6</text>
<text x="139.7" y="195.4">4</text>
<text x="139.7" y="192.9">2</text>
<text x="116.9" y="200.5">7</text>
<text x="139.7" y="200.5">8</text>
<text x="122" y="215.7">1</text>
<text x="134.6" y="215.7">2</text>
<text x="167.7" y="225.9">1</text>
<text x="167.7" y="231">3</text>
<text x="167.7" y="228.4">2</text>
</g>
<g font-size="2.6">
<text x="183.5" y="68.9">5.0V</text>
<text x="236.8" y="71">3.3V</text>
<text x="79.3" y="73.5">3.3V</text>
<text x="280" y="74">3.3V</text>
<text x="98.6" y="81.1">J13</text>
<text x="99.1" y="89.3">5</text>
<text x="99.1" y="84.2">1</text>
<text x="99.1" y="86.7">3</text>
<text x="106.9" y="86.7">4</text>
<text x="106.9" y="89.3">6</text>
<text x="106.9" y="84.2">2</text>
<text x="356.2" y="84.2">3.3V</text>
<text x="99.1" y="91.8">7</text>
<text x="99.1" y="94.3">9</text>
<text x="105.7" y="94.3">10</text>
<text x="106.9" y="91.8">8</text>
<text x="79.3" y="121.8">3.3V</text>
<text x="183.5" y="122.3">3.3V</text>
<text x="272.4" y="122.3">3.3V</text>
<text x="314.5" y="128.4">J9</text>
<text x="343.5" y="150.2">5.0V</text>
<text x="124" y="190.3">J29</text>
<text x="124.5" y="195.9">3</text>
<text x="124.5" y="193.4">1</text>
<text x="132.3" y="195.9">4</text>
<text x="132.3" y="193.4">2</text>
<text x="124.5" y="201">7</text>
<text x="124.5" y="198.5">5</text>
<text x="132.3" y="201">8</text>
<text x="132.3" y="198.5">6</text>
<text x="126.5" y="214.7">J6</text>
<text x="175.3" y="226.4">1</text>
<text x="177.4" y="223.4">J8</text>
<text x="175.3" y="231.5">3</text>
<text x="175.3" y="229">2</text>
</g>
<g font-size="2.5">
<text x="71.9" y="199.2">BI</text>
<text x="72.1" y="201.8">IN</text>
<text x="71.9" y="217">OUT</text>
<text x="71.9" y="229.7">OUT</text>
</g>
<g font-size="2.4">
<text x="195.1" y="74.8">2K0</text>
<text x="200.4" y="73.5">R10</text>
<text x="207.5" y="76">YELLOW</text>
<text x="219.5" y="76">LED5</text>
<text x="131.1" y="83.7">SWDIO</text>
<text x="238.3" y="78.3">R15</text>
<text x="281.4" y="83.4">R9</text>
<text x="286.5" y="83.4">R45</text>
<text x="306.8" y="83.4">R28</text>
<text x="367.8" y="83.7">needle_adapter_6pin</text>
<text x="131.1" y="86.2">SWCLK</text>
<text x="131.1" y="88.7">TDO</text>
<text x="239" y="84.2" transform="rotate(-90 239 84.2)">30K</text>
<text x="282.2" y="89.3" transform="rotate(-90 282.2 89.3)">10K</text>
<text x="287.3" y="89.3" transform="rotate(-90 287.3 89.3)">10K</text>
<text x="307.6" y="89.3" transform="rotate(-90 307.6 89.3)">10K</text>
<text x="367.4" y="86.2">J14</text>
<text x="131.1" y="91.3">TDI</text>
<text x="131.1" y="93.8">nRESET</text>
<text x="326.6" y="93.8">JLOB_RESET#</text>
<text x="368.3" y="94.3">RESET#</text>
<text x="368.3" y="91.8">VTREF</text>
<text x="380" y="94.3">SWCLK</text>
<text x="380.3" y="91.8">SWDIO</text>
<text x="368.3" y="96.9">GND</text>
<text x="382.5" y="96.9">SWO</text>
<text x="169.7" y="112.9">33</text>
<text x="175" y="111.6">R35</text>
<text x="326.6" y="111.6">JLOB_SWCLK</text>
<text x="339.3" y="114.1">JLOB_SWDIO</text>
<text x="99.1" y="129.9">3</text>
<text x="99.1" y="127.3">1</text>
<text x="107" y="129.9">4</text>
<text x="107" y="127.4">2</text>
<text x="220.5" y="130.3" transform="rotate(-90 220.5 130.3)">P100</text>
<text x="223" y="130.3" transform="rotate(-90 223 130.3)">P101</text>
<text x="225.6" y="130.3" transform="rotate(-90 225.6 130.3)">P102</text>
<text x="228.1" y="130.3" transform="rotate(-90 228.1 130.3)">P103</text>
<text x="230.6" y="130.3" transform="rotate(-90 230.6 130.3)">P104</text>
<text x="233.2" y="130.3" transform="rotate(-90 233.2 130.3)">P112</text>
<text x="235.7" y="130.3" transform="rotate(-90 235.7 130.3)">P111</text>
<text x="238.3" y="130.3" transform="rotate(-90 238.3 130.3)">P110</text>
<text x="240.8" y="130.3" transform="rotate(-90 240.8 130.3)">P109</text>
<text x="99.1" y="137.5">9</text>
<text x="99.1" y="135">7</text>
<text x="99.1" y="132.4">5</text>
<text x="105.8" y="137.5">10</text>
<text x="107" y="135">8</text>
<text x="107" y="132.4">6</text>
<text x="50.3" y="140.1">Jumper_Trace_Cut</text>
<text x="99.1" y="142.6">13</text>
<text x="99.1" y="140">11</text>
<text x="105.8" y="142.6">14</text>
<text x="105.8" y="140.1">12</text>
<text x="205.7" y="142.6">P014</text>
<text x="205.7" y="140.1">P015</text>
<text x="220.5" y="142.6">U7</text>
<text x="242.3" y="140.1">P300/SWCLK</text>
<text x="243.3" y="138.2" transform="rotate(-90 243.3 138.2)">P108/SWDIO</text>
<text x="250.5" y="142.6">P301</text>
<text x="99.1" y="147.7">17</text>
<text x="99.1" y="145.1">15</text>
<text x="105.8" y="147.7">18</text>
<text x="105.8" y="145.1">16</text>
<text x="205.7" y="147.7">P012</text>
<text x="205.7" y="145.1">P013</text>
<text x="220.5" y="145">R7FS124773A01CNF</text>
<text x="246.6" y="147.7">P201/MD</text>
<text x="250.5" y="145.1">P200</text>
<text x="99.1" y="150.2">19</text>
<text x="105.8" y="150.2">20</text>
<text x="205.7" y="155.3">P011/VREFLO</text>
<text x="205.7" y="152.8">AVSS0</text>
<text x="205.7" y="150.2">AVCC0</text>
<text x="239.8" y="152.8">VCC_USB_LDO</text>
<text x="245.4" y="155.3">VCC_USB</text>
<text x="251.1" y="150.2">RES</text>
<text x="314.5" y="152.2">RCLAMP0582N</text>
<text x="314.5" y="154.8">D7</text>
<text x="364.9" y="152.2">J10</text>
<text x="205.7" y="160.4">P001</text>
<text x="205.7" y="157.8">P010/REFH0</text>
<text x="246.6" y="160.4">USB_DM</text>
<text x="246.9" y="157.8">USB_DP</text>
<text x="307.3" y="160.4">NC[0]</text>
<text x="307.3" y="157.8">GND</text>
<text x="320.8" y="157.8">VBUS</text>
<text x="323.2" y="160.4">IO2</text>
<text x="365.8" y="160.4">DM</text>
<text x="365.8" y="157.8">VBUS</text>
<text x="169.7" y="163.7">33</text>
<text x="175" y="162.4">R23</text>
<text x="205.7" y="168">EXPOSED_PAD</text>
<text x="205.7" y="162.9">P000</text>
<text x="245.6" y="162.9">VSS_USB</text>
<text x="307.3" y="162.9">NC[1]</text>
<text x="323.2" y="162.9">IO1</text>
<text x="365.8" y="168">GND</text>
<text x="365.8" y="162.9">DP</text>
<text x="365.8" y="165.5">ID</text>
<text x="184.9" y="171.6">C57</text>
<text x="184.9" y="176.1">100n</text>
<text x="220.5" y="175.1" transform="rotate(-90 220.5 175.1)">P400</text>
<text x="223" y="175.1" transform="rotate(-90 223 175.1)">VCL</text>
<text x="225.6" y="175.1" transform="rotate(-90 225.6 175.1)">P215/XCIN</text>
<text x="228.1" y="175.1" transform="rotate(-90 228.1 175.1)">P214/XCOUT</text>
<text x="230.6" y="175.1" transform="rotate(-90 230.6 175.1)">VSS</text>
<text x="233.2" y="175.1" transform="rotate(-90 233.2 175.1)">P213/XTAL</text>
<text x="235.7" y="175.1" transform="rotate(-90 235.7 175.1)">P212/EXTAL</text>
<text x="238.3" y="175.1" transform="rotate(-90 238.3 175.1)">VCC</text>
<text x="240.8" y="175.1" transform="rotate(-90 240.8 175.1)">P408</text>
<text x="243.3" y="175.1" transform="rotate(-90 243.3 175.1)">P407</text>
<text x="319.5" y="179.9">R74</text>
<text x="327.2" y="176.4">15K</text>
<text x="332.5" y="175.1">R75</text>
<text x="375.4" y="175.1" transform="rotate(-90 375.4 175.1)">SHIELD[3..0]</text>
<text x="320.3" y="185.8" transform="rotate(-90 320.3 185.8)">30K</text>
<text x="223" y="191.9">C50</text>
<text x="238.3" y="191.9">C51</text>
<text x="80.3" y="198">P108/SWDIO</text>
<text x="223" y="196.4">4.7u</text>
<text x="238.3" y="196.4">100n</text>
<text x="273.8" y="194.4">C56</text>
<text x="80.3" y="200.5">P300/SWCLK</text>
<text x="273.8" y="199">100n</text>
<text x="80.3" y="215.7">P201/MD</text>
<text x="192.5" y="226.4">For normal operation (on-board debugger):</text>
<text x="80.3" y="228.4">RESET#</text>
<text x="197.6" y="231.5">Jumper J8 pins 1-2</text>
<text x="197.6" y="229">Jumper J9 open</text>
<text x="192.5" y="239.1">For external debug:</text>
<text x="197.6" y="244.2">Jumper J8 pins 1-2</text>
<text x="197.6" y="241.7">Jumper J9 pins 1-2</text>
<text x="192.5" y="251.8">For J-Link debug out:</text>
<text x="197.6" y="256.9">Jumper J8 pins 2-3</text>
<text x="197.6" y="254.4">Jumper J9 open</text>
<text x="358.4" y="289.4">Mon Oct 26 10:40:16 2020</text>
<text x="388.9" y="289.4">PAGE 6 OF 10</text>
<text x="411.5" y="289.4">Issue 1.1</text>
</g>
<g font-size="2.3">
<text x="30.5" y="8">CR-6 : @EK_RA2L1.EK_RA2L1(SCH_1):PAGE6</text>
<text x="48.7" y="198.5">10E6&lt;&gt;</text>
<text x="50.1" y="201">10E4&lt;&gt;</text>
<text x="59.3" y="198.5">7C3&lt;&gt;</text>
<text x="60.8" y="201">7D3&lt;&gt;</text>
<text x="45.4" y="216.3">8C5&lt;</text>
<text x="53" y="216.3">10E6&lt;&gt;</text>
<text x="63.7" y="216.3">2D8&gt;</text>
<text x="45.4" y="229">8C5&lt;</text>
<text x="53" y="229">10E4&lt;&gt;</text>
<text x="63.7" y="229">2D6&gt;</text>
</g>
<g font-size="2.2">
<text x="98.6" y="124.3">J20</text>
<text x="59.4" y="137.2">E30</text>
</g>
<g font-size="2.1">
<text x="46.9" y="16.9">1</text>
<text x="90.9" y="16.9">2</text>
<text x="135" y="16.9">3</text>
<text x="179" y="16.9">4</text>
<text x="223.1" y="16.9">5</text>
<text x="267.1" y="16.9">6</text>
<text x="311.1" y="16.9">7</text>
<text x="355.2" y="16.9">8</text>
<text x="399.2" y="16.9">9</text>
<text x="21.1" y="40.7">A</text>
<text x="422.4" y="40.7">A</text>
<text x="21.1" y="86">B</text>
<text x="422.4" y="86">B</text>
<text x="21.1" y="131.3">C</text>
<text x="422.4" y="131.3">C</text>
<text x="21.1" y="176.6">D</text>
<text x="422.4" y="176.6">D</text>
<text x="21.1" y="221.9">E</text>
<text x="422.4" y="221.9">E</text>
<text x="21.1" y="267.3">F</text>
<text x="422.4" y="267.3">F</text>
<text x="46.9" y="293.7">1</text>
<text x="90.9" y="293.7">2</text>
<text x="135" y="293.7">3</text>
<text x="179" y="293.7">4</text>
<text x="223.1" y="293.7">5</text>
<text x="267.1" y="293.7">6</text>
<text x="311.1" y="293.7">7</text>
<text x="355.2" y="293.7">8</text>
<text x="399.2" y="293.7">9</text>
</g>
<g font-size="1.8">
<text x="348.4" y="269.1">Title</text>
<text x="348.1" y="282.2">Size</text>
<text x="356.9" y="282.2">Document Number</text>
<text x="348.4" y="289.4">Date:</text>
</g>
<g font-size="1.7">
<text x="314.8" y="130.4">1</text>
<text x="318.4" y="130.4">2</text>
<text x="126.8" y="216.7">1</text>
<text x="130.5" y="216.8">2</text>
</g>
</svg>
